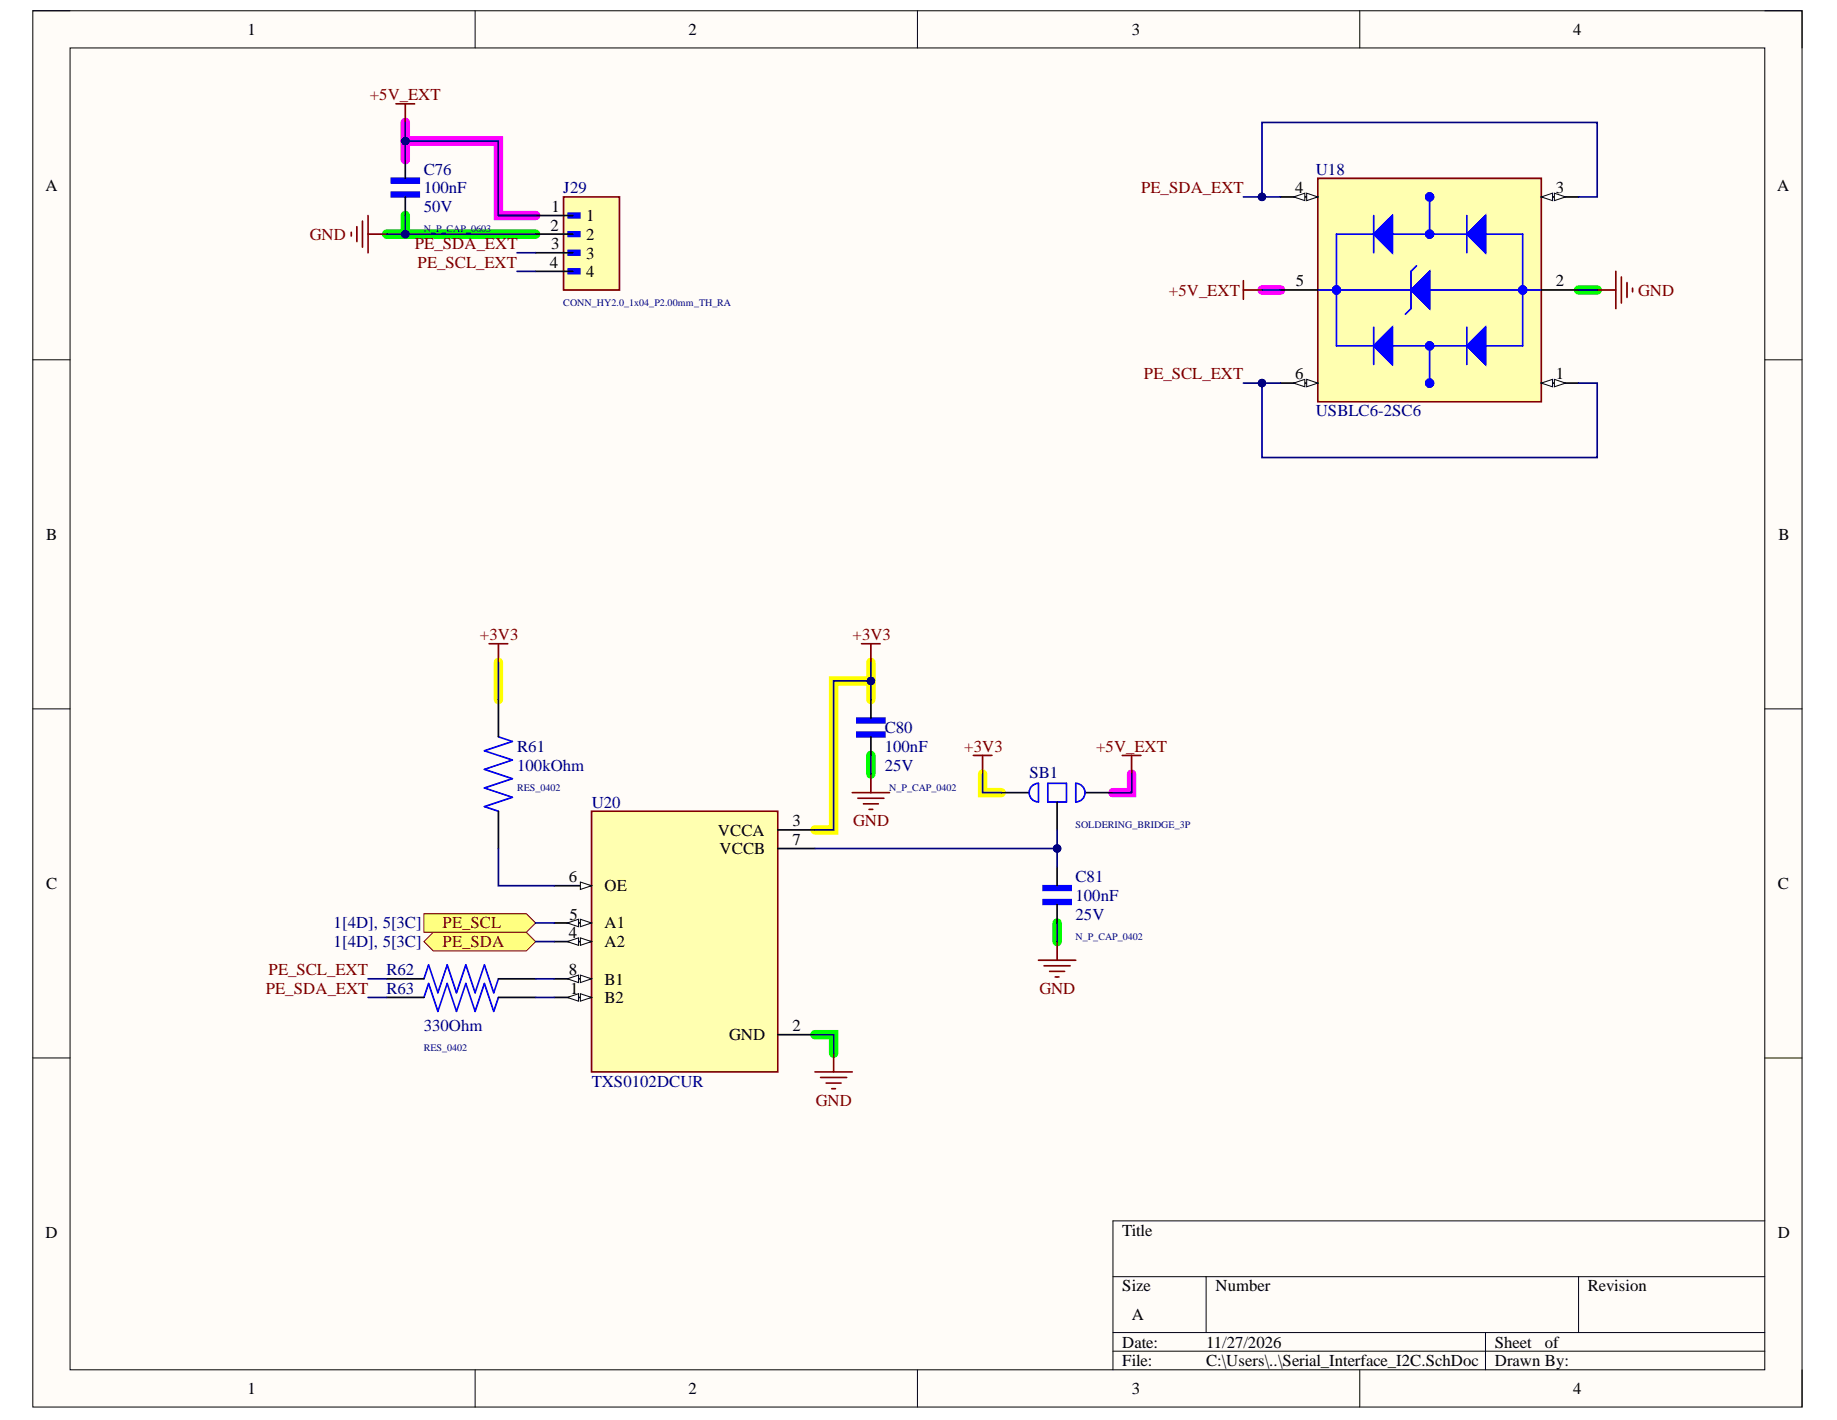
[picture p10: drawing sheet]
<svg xmlns="http://www.w3.org/2000/svg" width="279mm" height="216mm" viewBox="0 0 279 216" stroke-linecap="round" stroke-linejoin="round" font-family="sans-serif">
<path d="M5 1.6h269.1v212.3h-269.1z" fill-rule="evenodd" fill="#fffcf8"/>
<path d="M5 1.6h269.1v212.3h-269.1z" fill="none" stroke="#000" stroke-width=".15"/>
<path d="M10.7 7.3h257.7v201h-257.7z" fill-rule="evenodd" fill="#fffcf8"/>
<g fill="none" stroke="#000" stroke-width=".15">
<path d="M5 1.6h5.7M10.7 7.3h257.7v201h-257.7zM72.3 1.6v5.7M139.5 1.6v5.7M206.8 1.6v5.7M268.4 1.6h5.7v5.7M5 54.7h5.7M268.4 54.7h5.7M5 107.8h5.7M268.4 107.8h5.7M5 160.9h5.7M268.4 160.9h5.7"/>
<path d="M169.3 194.1h99.1M183.4 194.1v8.5M240.1 194.1v8.5M268.4 185.6h-99.1v22.7M72.3 208.3v5.6M139.5 208.3v5.6M169.3 202.6h99.1M169.3 205.4h99.1M206.8 208.3v5.6M225.9 202.6v5.7M274.1 208.3v5.6"/>
</g>
<path d="M58.8 35.6h22.7M61.6 32.8v2.8M240.1 44.1h2.8M132.5 114.9v2.8M124 157.3h2.8v2.8M160.8 140.3v2.9" fill="none" stroke="#0f0" stroke-width="1.4"/>
<path d="M61.6 18.6v5.7M61.6 21.4h14.2v11.4h5.7M191.9 44.1h2.9M172.1 117.7v2.8h-2.8" fill="none" stroke="#f0f" stroke-width="1.4"/>
<path d="M75.8 100.7v5.7M132.5 100.7v2.8h-5.7v22.7h-2.8M132.5 103.5v2.9M149.4 117.7v2.8h2.9" fill="none" stroke="#ff0" stroke-width="1.4"/>
<path d="M60.2 15.8h2.9M61.6 15.8v2.8M53.4 35.3v.6M54.3 34.5v2.2M55.1 33.6v4M56 32.8v5.6M56 35.6h2.8" fill="none" stroke="#800000" stroke-width=".25"/>
<path d="M200.4 27.1h34v34h-34z" fill-rule="evenodd" fill="#ffffb0"/>
<path d="M200.4 27.1h34v34h-34z" fill="none" stroke="#800000" stroke-width=".25"/>
<g fill="none" stroke="#00f" stroke-width=".25">
<path d="M208.9 35.6h-5.6v17h5.6M208.9 35.6l2.9-2.8v5.6zM208.9 32.8v5.6M211.8 35.6h11.3M217.4 29.9v5.7M223.1 35.6l2.8-2.8v5.6zM223.1 32.8v5.6M225.9 35.6h5.7v17h-5.7M200.4 44.1h14.2M208.9 52.6l2.9-2.8v5.6zM208.9 49.8v5.6M211.8 52.6h11.3"/>
<path d="M214.6 44.1l2.8-2.8v5.6zM215.4 40.4l-.8 .9v5.6l-.8 .9M217.4 44.1h17M217.4 52.6v5.6M223.1 52.6l2.8-2.8v5.6zM223.1 49.8v5.6"/>
</g>
<path d="M223.1 52.6l2.8-2.8v5.6z" fill="#00f"/>
<path d="M223.1 52.6l2.8-2.8v5.6z" fill="none" stroke="#00f" stroke-width=".25"/>
<path d="M208.9 52.6l2.9-2.8v5.6z" fill="#00f"/>
<path d="M208.9 52.6l2.9-2.8v5.6z" fill="none" stroke="#00f" stroke-width=".25"/>
<path d="M223.1 35.6l2.8-2.8v5.6z" fill="#00f"/>
<path d="M223.1 35.6l2.8-2.8v5.6z" fill="none" stroke="#00f" stroke-width=".25"/>
<path d="M208.9 35.6l2.9-2.8v5.6z" fill="#00f"/>
<path d="M208.9 35.6l2.9-2.8v5.6z" fill="none" stroke="#00f" stroke-width=".25"/>
<path d="M214.6 44.1l2.8-2.8v5.6z" fill="#00f"/>
<path d="M214.6 44.1l2.8-2.8v5.6z" fill="none" stroke="#00f" stroke-width=".25"/>
<g fill="none" stroke="#00f" stroke-width=".84">
<circle cx="217.4" cy="29.9" r=".28"/>
<circle cx="217.4" cy="35.6" r=".28"/>
<circle cx="203.3" cy="44.1" r=".29"/>
<circle cx="217.4" cy="52.6" r=".29"/>
<circle cx="217.4" cy="58.2" r=".29"/>
<circle cx="231.6" cy="44.1" r=".28"/>
</g>
<path d="M234.4 58.2h5.7" fill="none" stroke="#000" stroke-width=".25"/>
<path d="M234.4 58.2l1.7-.5v1.1z" fill="#f8fcff"/>
<path d="M234.4 58.2l1.7-.5v1.1z" fill="none" stroke="#000" stroke-width=".15"/>
<path d="M236.4 57.7l1.7 .5-1.7 .6z" fill="#f8fcff"/>
<path d="M236.4 57.7l1.7 .5-1.7 .6z" fill="none" stroke="#000" stroke-width=".15"/>
<path d="M234.4 29.9h5.7M234.4 44.1h5.7" fill="none" stroke="#000" stroke-width=".25"/>
<path d="M234.4 29.9l1.7-.5v1.1z" fill="#f8fcff"/>
<path d="M234.4 29.9l1.7-.5v1.1z" fill="none" stroke="#000" stroke-width=".15"/>
<path d="M236.4 29.4l1.7 .5-1.7 .6z" fill="#f8fcff"/>
<path d="M236.4 29.4l1.7 .5-1.7 .6z" fill="none" stroke="#000" stroke-width=".15"/>
<path d="M194.8 58.2h5.6" fill="none" stroke="#000" stroke-width=".25"/>
<path d="M198.7 57.7l1.7 .5-1.7 .6z" fill="#f8fcff"/>
<path d="M198.7 57.7l1.7 .5-1.7 .6z" fill="none" stroke="#000" stroke-width=".15"/>
<path d="M196.8 58.2l1.7-.5v1.1z" fill="#f8fcff"/>
<path d="M196.8 58.2l1.7-.5v1.1z" fill="none" stroke="#000" stroke-width=".15"/>
<path d="M194.8 29.9h5.6M194.8 44.1h5.6" fill="none" stroke="#000" stroke-width=".25"/>
<path d="M198.7 29.4l1.7 .5-1.7 .6z" fill="#f8fcff"/>
<path d="M198.7 29.4l1.7 .5-1.7 .6z" fill="none" stroke="#000" stroke-width=".15"/>
<path d="M196.8 29.9l1.7-.5v1.1z" fill="#f8fcff"/>
<path d="M196.8 29.9l1.7-.5v1.1z" fill="none" stroke="#000" stroke-width=".15"/>
<path d="M189.1 44.1h2.8M189.1 42.7v2.8M242.9 44.1h2.9M245.8 41.3v5.6M246.6 42.1v4M247.5 43v2.2M248.3 43.8v.6" fill="none" stroke="#800000" stroke-width=".25"/>
<path d="M85.7 29.9h8.5v14.2h-8.5z" fill-rule="evenodd" fill="#ffffb0"/>
<path d="M85.7 29.9h8.5v14.2h-8.5z" fill="none" stroke="#800000" stroke-width=".25"/>
<path d="M86.4 32.4h1.8v.7h-1.8z" fill-rule="evenodd" fill="#00f"/>
<path d="M86.4 32.4h1.8v.7h-1.8z" fill="none" stroke="#00f" stroke-width=".25"/>
<path d="M86.4 35.2h1.8v.7h-1.8z" fill-rule="evenodd" fill="#00f"/>
<path d="M86.4 35.2h1.8v.7h-1.8z" fill="none" stroke="#00f" stroke-width=".25"/>
<path d="M86.4 38.1h1.8v.7h-1.8z" fill-rule="evenodd" fill="#00f"/>
<path d="M86.4 38.1h1.8v.7h-1.8z" fill="none" stroke="#00f" stroke-width=".25"/>
<path d="M86.4 40.9h1.8v.7h-1.8z" fill-rule="evenodd" fill="#00f"/>
<path d="M86.4 40.9h1.8v.7h-1.8z" fill="none" stroke="#00f" stroke-width=".25"/>
<path d="M81.5 32.8h5.6M81.5 35.6h5.6M81.5 38.4h5.6M81.5 41.3h5.6" fill="none" stroke="#000" stroke-width=".25"/>
<path d="M59.5 29.2h4.3v.7h-4.3z" fill-rule="evenodd" fill="#00f"/>
<path d="M59.5 29.2h4.3v.7h-4.3z" fill="none" stroke="#00f" stroke-width=".25"/>
<path d="M59.5 27.1h4.3v.7h-4.3z" fill-rule="evenodd" fill="#00f"/>
<path d="M59.5 27.1h4.3v.7h-4.3z" fill="none" stroke="#00f" stroke-width=".25"/>
<path d="M61.6 24.3v2.8M61.6 29.9v2.9" fill="none" stroke="#000" stroke-width=".25"/>
<path d="M64.5 143.2l1.4-1.5h14.2l1.4 1.5-1.4 1.4h-14.2z" fill-rule="evenodd" fill="#ffff80"/>
<path d="M64.5 143.2l1.4-1.5h14.2l1.4 1.5-1.4 1.4h-14.2z" fill="none" stroke="#800000" stroke-width=".15"/>
<path d="M64.5 138.9h15.6l1.4 1.4-1.4 1.4h-15.6z" fill-rule="evenodd" fill="#ffff80"/>
<path d="M64.5 138.9h15.6l1.4 1.4-1.4 1.4h-15.6z" fill="none" stroke="#800000" stroke-width=".15"/>
<path d="M124 163h5.6M124.8 163.8h4M125.7 164.7h2.2M126.5 165.5h.6M126.8 160.1v2.9" fill="none" stroke="#800000" stroke-width=".25"/>
<path d="M130.3 111.3h4.3v.7h-4.3z" fill-rule="evenodd" fill="#00f"/>
<path d="M130.3 111.3h4.3v.7h-4.3z" fill="none" stroke="#00f" stroke-width=".25"/>
<path d="M130.3 109.2h4.3v.7h-4.3z" fill-rule="evenodd" fill="#00f"/>
<path d="M130.3 109.2h4.3v.7h-4.3z" fill="none" stroke="#00f" stroke-width=".25"/>
<path d="M132.5 106.4v2.8M132.5 112v2.9" fill="none" stroke="#000" stroke-width=".25"/>
<path d="M132.5 117.7v2.8M129.6 120.5h5.7M130.5 121.4h3.9M131.3 122.2h2.3M132.2 123.1h.5" fill="none" stroke="#800000" stroke-width=".25"/>
<path d="M158.7 136.8h4.2v.7h-4.2z" fill-rule="evenodd" fill="#00f"/>
<path d="M158.7 136.8h4.2v.7h-4.2z" fill="none" stroke="#00f" stroke-width=".25"/>
<path d="M158.7 134.7h4.2v.7h-4.2z" fill-rule="evenodd" fill="#00f"/>
<path d="M156.8 119.7l.7-.5 .4-.1v2.8a1.42 1.42 0 0 1-1.2-.7 1.42 1.42 0 0 1 .1-1.5zM159.4 119.1h2.8v2.8h-2.8zM163.6 119.1a1.42 1.42 0 0 1 1.4 1.4 1.42 1.42 0 0 1-1.4 1.4zM158.7 134.7h4.2v.7h-4.2z" fill="none" stroke="#00f" stroke-width=".25"/>
<path d="M152.3 120.5h4.2M160.8 121.9v4.3M160.8 131.8v2.9M160.8 137.5v2.8M165 120.5h4.3" fill="none" stroke="#000" stroke-width=".25"/>
<path d="M131 97.9h2.9M132.5 97.9v2.8M148 114.9h2.9M149.4 114.9v2.8M170.7 114.9h2.8M172.1 114.9v2.8M157.9 146h5.7M158.8 146.8h4M159.6 147.7h2.3M160.5 148.5h.6M160.8 143.2v2.8" fill="none" stroke="#800000" stroke-width=".25"/>
<path d="M90 123.3h28.3v39.7h-28.3z" fill-rule="evenodd" fill="#ffffb0"/>
<path d="M90 123.3h28.3v39.7h-28.3z" fill="none" stroke="#800000" stroke-width=".25"/>
<path d="M84.3 134.7h5.7" fill="none" stroke="#000" stroke-width=".25"/>
<path d="M88.3 134.1l1.7 .6-1.7 .5z" fill="#f8fcff"/>
<path d="M88.3 134.1l1.7 .6-1.7 .5z" fill="none" stroke="#000" stroke-width=".15"/>
<path d="M84.3 140.3h5.7" fill="none" stroke="#000" stroke-width=".25"/>
<path d="M88.3 139.8l1.7 .5-1.7 .6z" fill="#f8fcff"/>
<path d="M88.3 139.8l1.7 .5-1.7 .6z" fill="none" stroke="#000" stroke-width=".15"/>
<path d="M86.3 140.3l1.7-.5v1.1z" fill="#f8fcff"/>
<path d="M86.3 140.3l1.7-.5v1.1z" fill="none" stroke="#000" stroke-width=".15"/>
<path d="M84.3 143.2h5.7" fill="none" stroke="#000" stroke-width=".25"/>
<path d="M88.3 142.6l1.7 .6-1.7 .5z" fill="#f8fcff"/>
<path d="M88.3 142.6l1.7 .6-1.7 .5z" fill="none" stroke="#000" stroke-width=".15"/>
<path d="M86.3 143.2l1.7-.6v1.1z" fill="#f8fcff"/>
<path d="M86.3 143.2l1.7-.6v1.1z" fill="none" stroke="#000" stroke-width=".15"/>
<path d="M84.3 148.8h5.7" fill="none" stroke="#000" stroke-width=".25"/>
<path d="M88.3 148.3l1.7 .5-1.7 .6z" fill="#f8fcff"/>
<path d="M88.3 148.3l1.7 .5-1.7 .6z" fill="none" stroke="#000" stroke-width=".15"/>
<path d="M86.3 148.8l1.7-.5v1.1z" fill="#f8fcff"/>
<path d="M86.3 148.8l1.7-.5v1.1z" fill="none" stroke="#000" stroke-width=".15"/>
<path d="M84.3 151.7h5.7" fill="none" stroke="#000" stroke-width=".25"/>
<path d="M88.3 151.1l1.7 .6-1.7 .5z" fill="#f8fcff"/>
<path d="M88.3 151.1l1.7 .6-1.7 .5z" fill="none" stroke="#000" stroke-width=".15"/>
<path d="M86.3 151.7l1.7-.6v1.1z" fill="#f8fcff"/>
<path d="M86.3 151.7l1.7-.6v1.1z" fill="none" stroke="#000" stroke-width=".15"/>
<path d="M75.8 106.4v5.6M75.8 123.3v5.7M118.3 126.2h5.7M118.3 129h5.7M58.8 151.7h5.7M58.8 148.8h5.7M75.8 151.7h5.7M75.8 148.8h5.7M118.3 157.3h5.7" fill="none" stroke="#000" stroke-width=".25"/>
<path d="M75.8 112l2.1 .7-4.2 1.5 4.2 1.4-4.2 1.4 4.2 1.4-4.2 1.4 4.2 1.4-4.2 1.4 2.1 .7M64.5 151.7l.7-2.2 1.4 4.3 1.4-4.3 1.4 4.3 1.4-4.3 1.5 4.3 1.4-4.3 1.4 4.3 .7-2.1M64.5 148.8l.7-2.1 1.4 4.2 1.4-4.2 1.4 4.2 1.4-4.2 1.5 4.2 1.4-4.2 1.4 4.2 .7-2.1" fill="none" stroke="#00f" stroke-width=".25"/>
<path d="M74.4 97.9h2.8M75.8 97.9v2.8" fill="none" stroke="#800000" stroke-width=".25"/>
<path d="M58.8 35.6h22.7" fill="none" stroke="#000080" stroke-width=".25"/>
<circle cx="61.6" cy="35.6" r=".57" fill="#000080"/>
<circle cx="61.6" cy="35.6" r=".57" fill="none" stroke="#000080" stroke-width=".15"/>
<path d="M78.6 38.4h2.9M189.1 29.9h5.7M78.6 41.3h2.9" fill="none" stroke="#000080" stroke-width=".25"/>
<circle cx="191.9" cy="29.9" r=".57" fill="#000080"/>
<circle cx="191.9" cy="29.9" r=".57" fill="none" stroke="#000080" stroke-width=".15"/>
<path d="M189.1 58.2h5.7" fill="none" stroke="#000080" stroke-width=".25"/>
<circle cx="191.9" cy="58.2" r=".57" fill="#000080"/>
<circle cx="191.9" cy="58.2" r=".57" fill="none" stroke="#000080" stroke-width=".15"/>
<path d="M191.9 29.9v-11.3h51v11.3h-2.8M240.1 44.1h2.8" fill="none" stroke="#000080" stroke-width=".25"/>
<circle cx="191.9" cy="29.9" r=".57" fill="#000080"/>
<circle cx="191.9" cy="29.9" r=".57" fill="none" stroke="#000080" stroke-width=".15"/>
<path d="M191.9 58.2v11.4h51v-11.4h-2.8" fill="none" stroke="#000080" stroke-width=".25"/>
<circle cx="191.9" cy="58.2" r=".57" fill="#000080"/>
<circle cx="191.9" cy="58.2" r=".57" fill="none" stroke="#000080" stroke-width=".15"/>
<path d="M61.6 32.8v2.8M191.9 44.1h2.9" fill="none" stroke="#000080" stroke-width=".25"/>
<circle cx="61.6" cy="35.6" r=".57" fill="#000080"/>
<circle cx="61.6" cy="35.6" r=".57" fill="none" stroke="#000080" stroke-width=".15"/>
<path d="M61.6 18.6v5.7" fill="none" stroke="#000080" stroke-width=".25"/>
<circle cx="61.6" cy="21.4" r=".57" fill="#000080"/>
<circle cx="61.6" cy="21.4" r=".57" fill="none" stroke="#000080" stroke-width=".15"/>
<path d="M61.6 21.4h14.2v11.4h5.7" fill="none" stroke="#000080" stroke-width=".25"/>
<circle cx="61.6" cy="21.4" r=".57" fill="#000080"/>
<circle cx="61.6" cy="21.4" r=".57" fill="none" stroke="#000080" stroke-width=".15"/>
<path d="M132.5 114.9v2.8M160.8 126.2v5.6M124 157.3h2.8v2.8M160.8 140.3v2.9" fill="none" stroke="#000080" stroke-width=".25"/>
<circle cx="160.8" cy="129" r=".57" fill="#000080"/>
<circle cx="160.8" cy="129" r=".57" fill="none" stroke="#000080" stroke-width=".15"/>
<path d="M132.5 100.7v2.8h-5.7v22.7h-2.8M149.4 117.7v2.8h2.9M172.1 117.7v2.8h-2.8" fill="none" stroke="#000080" stroke-width=".25"/>
<circle cx="132.5" cy="103.5" r=".57" fill="#000080"/>
<circle cx="132.5" cy="103.5" r=".57" fill="none" stroke="#000080" stroke-width=".15"/>
<path d="M124 129h36.8" fill="none" stroke="#000080" stroke-width=".25"/>
<circle cx="160.8" cy="129" r=".57" fill="#000080"/>
<circle cx="160.8" cy="129" r=".57" fill="none" stroke="#000080" stroke-width=".15"/>
<path d="M132.5 103.5v2.9" fill="none" stroke="#000080" stroke-width=".25"/>
<circle cx="132.5" cy="103.5" r=".57" fill="#000080"/>
<circle cx="132.5" cy="103.5" r=".57" fill="none" stroke="#000080" stroke-width=".15"/>
<path d="M75.8 100.7v5.7M75.8 129v5.7h8.5M56 151.7h2.8M56 148.8h2.8M81.5 151.7h2.8M81.5 148.8h2.8M81.5 140.3h2.8M81.5 143.2h2.8" fill="none" stroke="#000080" stroke-width=".25"/>
<g font-size="2.5">
<text x="37.6" y="5.3">1</text>
<text x="104.7" y="5.3">2</text>
<text x="172.1" y="5.3">3</text>
<text x="239.3" y="5.3">4</text>
<text x="6.9" y="29">A</text>
<text x="197" y="29.4">4</text>
<text x="236.7" y="29.4">3</text>
<text x="270.3" y="29">A</text>
<text x="83.7" y="35.1">2</text>
<text x="83.9" y="32.2">1</text>
<text x="89.1" y="33.6">1</text>
<text x="83.7" y="40.7">4</text>
<text x="83.8" y="37.9">3</text>
<text x="89.1" y="36.4">2</text>
<text x="89.1" y="39.3">3</text>
<text x="89.1" y="42.1">4</text>
<text x="197.1" y="43.5">5</text>
<text x="236.7" y="43.5">2</text>
<text x="197" y="57.6">6</text>
<text x="236.7" y="57.6">1</text>
<text x="7" y="82.1">B</text>
<text x="270.5" y="82.1">B</text>
<text x="120.5" y="125.6">3</text>
<text x="109.2" y="127">VCCA</text>
<text x="109.4" y="129.8">VCCB</text>
<text x="120.5" y="128.5">7</text>
<text x="7" y="135.2">C</text>
<text x="86.5" y="134.1">6</text>
<text x="91.9" y="135.5">OE</text>
<text x="270.4" y="135.2">C</text>
<text x="86.5" y="142.6">4</text>
<text x="86.6" y="139.8">5</text>
<text x="91.9" y="141.2">A1</text>
<text x="86.5" y="148.3">8</text>
<text x="91.9" y="144">A2</text>
<text x="91.9" y="149.7">B1</text>
<text x="86.7" y="151.1">1</text>
<text x="91.9" y="152.5">B2</text>
<text x="110.9" y="158.1">GND</text>
<text x="120.5" y="156.8">2</text>
<text x="6.9" y="188.2">D</text>
<text x="170.7" y="187.9">Title</text>
<text x="270.4" y="188.2">D</text>
<text x="170.7" y="196.4">Size</text>
<text x="184.9" y="196.4">Number</text>
<text x="241.5" y="196.4">Revision</text>
<text x="172.1" y="200.7">A</text>
<text x="170.7" y="204.9">Date:</text>
<text x="170.7" y="207.7">File:</text>
<text x="183.5" y="204.9">11/27/2026</text>
<text x="183.5" y="207.7">C:\Users\..\Serial_Interface_I2C.SchDoc</text>
<text x="227.4" y="204.9">Sheet</text>
<text x="227.4" y="207.7">Drawn By:</text>
<text x="235" y="204.9">of</text>
<text x="37.6" y="212">1</text>
<text x="104.7" y="212">2</text>
<text x="172.1" y="212">3</text>
<text x="239.3" y="212">4</text>
</g>
<g font-size="2.5" fill="#800000">
<text x="56.2" y="15.2">+5V_EXT</text>
<text x="173.6" y="29.4">PE_SDA_EXT</text>
<text x="47.1" y="36.4">GND</text>
<text x="63.1" y="37.9">PE_SDA_EXT</text>
<text x="63.5" y="40.7">PE_SCL_EXT</text>
<text x="177.8" y="45">+5V_EXT</text>
<text x="249.2" y="45">GND</text>
<text x="174" y="57.6">PE_SCL_EXT</text>
<text x="73" y="97.3">+3V3</text>
<text x="129.7" y="97.3">+3V3</text>
<text x="146.7" y="114.3">+3V3</text>
<text x="166.7" y="114.3">+5V_EXT</text>
<text x="129.7" y="125.6">GND</text>
<text x="67.3" y="141.2">PE_SCL</text>
<text x="40.9" y="148.3">PE_SCL_EXT</text>
<text x="67.3" y="144">PE_SDA</text>
<text x="40.4" y="151.1">PE_SDA_EXT</text>
<text x="158.1" y="151.1">GND</text>
<text x="124.1" y="168.1">GND</text>
</g>
<g font-size="2.5" fill="#000080">
<text x="64.5" y="29.4">100nF</text>
<text x="64.5" y="26.5">C76</text>
<text x="85.7" y="29.4">J29</text>
<text x="200.1" y="26.5">U18</text>
<text x="64.5" y="32.2">50V</text>
<text x="200.1" y="63.3">USBLC6-2SC6</text>
<text x="134.6" y="111.5">C80</text>
<text x="78.7" y="117.2">100kOhm</text>
<text x="78.7" y="114.3">R61</text>
<text x="134.6" y="117.2">25V</text>
<text x="134.6" y="114.3">100nF</text>
<text x="156.6" y="118.2">SB1</text>
<text x="90" y="122.8">U20</text>
<text x="163.6" y="136.9">100nF</text>
<text x="163.6" y="134.1">C81</text>
<text x="50.7" y="141.2">1[4D], 5[3C]</text>
<text x="163.6" y="139.8">25V</text>
<text x="50.7" y="144">1[4D], 5[3C]</text>
<text x="58.8" y="148.3">R62</text>
<text x="58.8" y="151.1">R63</text>
<text x="64.5" y="156.8">330Ohm</text>
<text x="90" y="165.2">TXS0102DCUR</text>
</g>
<g font-size="1.5" fill="#000080">
<text x="64.5" y="35.2">N_P_CAP_0603</text>
<text x="85.7" y="46.6">CONN_HY2.0_1x04_P2.00mm_TH_RA</text>
<text x="78.7" y="120.2">RES_0402</text>
<text x="135.2" y="120.2">N_P_CAP_0402</text>
<text x="163.6" y="125.9">SOLDERING_BRIDGE_3P</text>
<text x="163.6" y="142.8">N_P_CAP_0402</text>
<text x="64.5" y="159.8">RES_0402</text>
</g>
</svg>
